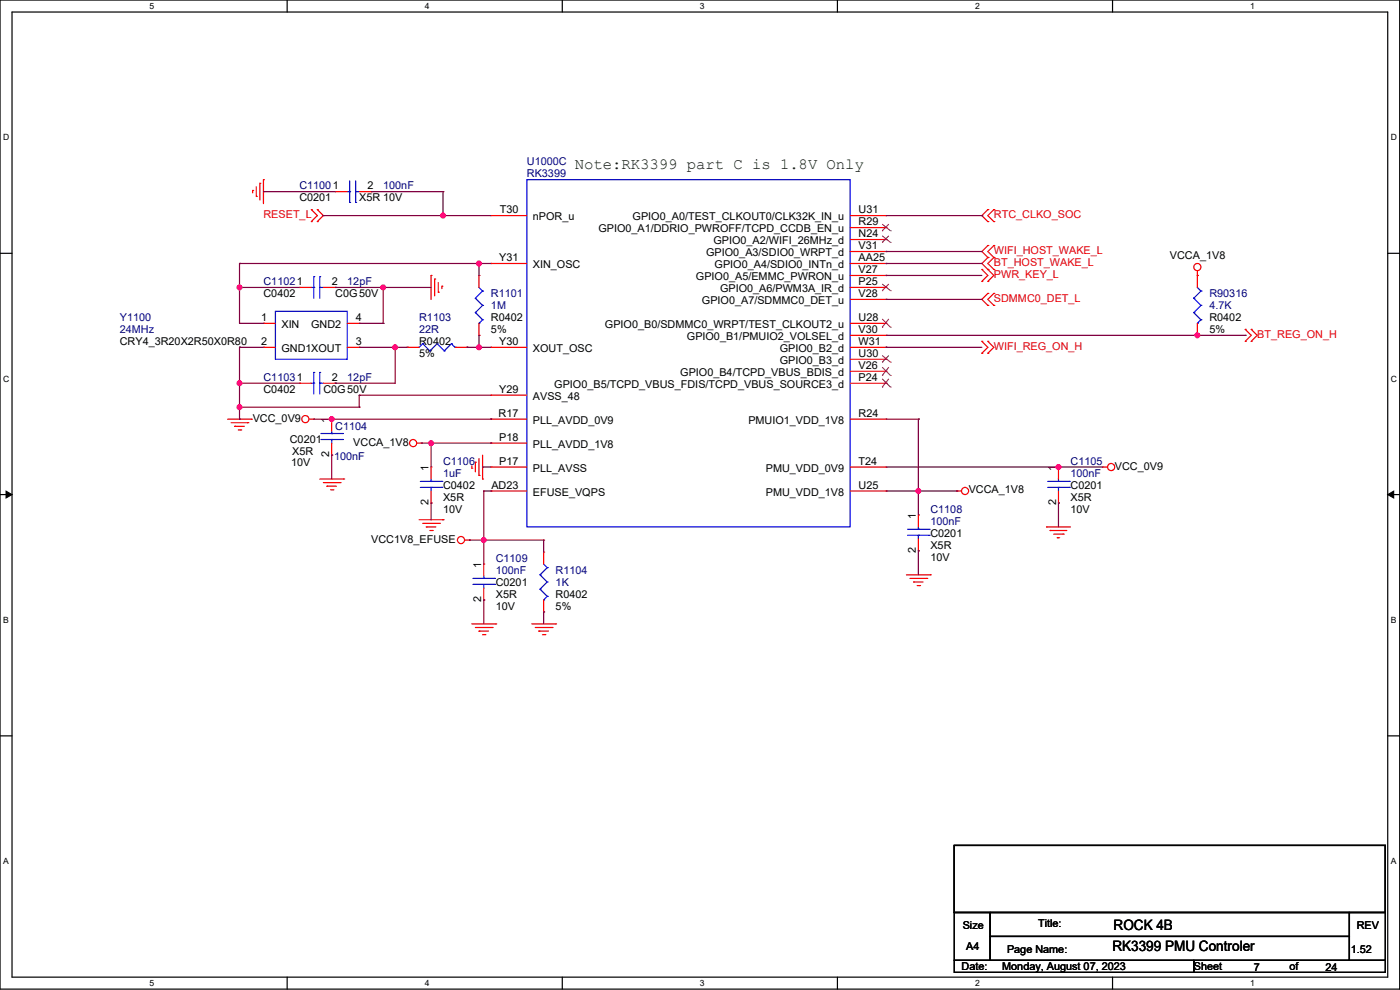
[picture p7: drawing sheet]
<svg xmlns="http://www.w3.org/2000/svg" width="297mm" height="210mm" viewBox="0 0 297 210" stroke-linecap="round" stroke-linejoin="round" font-family="sans-serif">
<path d="M0 0h296.9v209.8h-296.9zM2.6 2.6h291.8v204.7h-291.8z" fill="none" stroke="#000" stroke-width=".25"/>
<g fill="#fff">
<path d="M31.7 .3h1v2h-1z"/>
<path d="M31.7 207.5h1v2.1h-1z"/>
</g>
<path d="M60.9 0v2.6M60.9 207.3v2.5" fill="none" stroke="#000" stroke-width=".25"/>
<g fill="#fff">
<path d="M90.1 .3h1v2h-1z"/>
<path d="M90.1 207.5h1v2.1h-1z"/>
</g>
<path d="M119.3 0v2.6M119.3 207.3v2.5" fill="none" stroke="#000" stroke-width=".25"/>
<g fill="#fff">
<path d="M148.5 .3h1v2h-1z"/>
<path d="M148.5 207.5h1v2.1h-1z"/>
</g>
<path d="M177.7 0v2.6M177.7 207.3v2.5" fill="none" stroke="#000" stroke-width=".25"/>
<g fill="#fff">
<path d="M206.8 .3h1v2h-1z"/>
<path d="M206.8 207.5h1v2.1h-1z"/>
</g>
<path d="M236 0v2.6M236 207.3v2.5" fill="none" stroke="#000" stroke-width=".25"/>
<g fill="#fff">
<path d="M265.2 .3h1v2h-1z"/>
<path d="M265.2 207.5h1v2.1h-1z"/>
<path d="M.6 28.1h1.4v2.1h-1.4z"/>
<path d="M295 28.1h1.3v2.1h-1.3z"/>
<path d="M.6 79.3h1.4v2.1h-1.4z"/>
<path d="M295 79.3h1.3v2.1h-1.3z"/>
</g>
<path d="M0 53.7h2.6M294.4 53.7h2.5" fill="none" stroke="#000" stroke-width=".25"/>
<g fill="#fff">
<path d="M.6 130.5h1.3v2h-1.3z"/>
<path d="M295 130.5h1.2v2h-1.2z"/>
</g>
<path d="M0 104.9h2.6M294.4 104.9h2.5" fill="none" stroke="#000" stroke-width=".25"/>
<path d="M1.3 104.2l1.3 .7-1.3 .7zM294.4 104.9l1.3-.7v1.4z" fill="#000" stroke="#000" stroke-width=".21"/>
<g fill="#fff">
<path d="M.6 181.7h1.3v2h-1.3z"/>
<path d="M295 181.7h1.2v2h-1.2z"/>
</g>
<path d="M0 156.1h2.6M294.4 156.1h2.5M202.4 179.3h91.5v14.3h-91.5zM202.4 193.6h7.7v10.1h-7.7zM210.1 193.6h76.2v5h-76.2zM210.1 198.6h76.2v5.1h-76.2zM286.3 193.6h7.6v10.1h-7.6zM202.4 203.7h50.8v2.6h-50.8zM253.2 203.7h40.7v2.6h-40.7z" fill="none" stroke="#000" stroke-width=".25"/>
<g fill="none" stroke="#f00" stroke-width=".25">
<path d="M54.4 39.6v2.1M55.1 38.9h.1M55.1 38.9v3.5M55.9 38.1h.1M55.9 38.1v5.1M53.6 40.4h.1M53.6 40.4v.5M54.4 41.7h.1M71.1 40.7h.1M71.1 40.7h2.6M76.2 40.7h2.6M78.8 40.7h.1"/>
<path d="M91.5 58.4h.1M91.5 58.4v5.1M92.2 59.2h.1M92.2 59.2v3.6M93 60v2M101.6 58.4h.1M101.6 58.4v2.6M104.2 55.9h.1M104.2 45.7h.1M104.2 55.9h7.6M104.2 45.7h7.6M180.4 55.9h7.6"/>
<path d="M180.4 45.7h7.6M180.4 48.3h7.6M180.4 50.8h7.6M180.4 53.4h7.6M180.4 58.4h7.6M188 45.7h.1M188 48.3h.1M188 50.8h.1M188 55.9h.1M188 53.4h.1M188 58.4h.1M254 58.4h.1"/>
<path d="M254 57.4v3.6M55.9 68.6h.1M55.9 73.7h.1M55.9 73.7h2.5M55.9 68.6h2.5M63.5 61h.1M63.5 61h2.6M68.6 61h2.5M71.1 61h.1M73.7 73.7h2.5M73.7 68.6h2.5M76.2 73.7h.1"/>
<path d="M76.2 68.6h.1M86.4 73.7h.1M86.4 73.7h2.5M93 62h.1M93.7 60.7h.1M93.7 60.7v.5M96.5 73.7h2.6M99.1 73.7h.1M101.6 71.1h.1M101.6 68.6v2.5M104.2 73.7h.1M104.2 73.7h7.6"/>
<path d="M180.4 61h7.6M180.4 73.7h7.6M180.4 78.8h7.6M180.4 76.2h7.6M180.4 71.1h7.6M180.4 68.6h7.6M180.4 63.5h7.6M188 78.8h.1M188 76.2h.1M188 73.7h.1M188 71.1h.1M188 68.6h.1"/>
<path d="M188 63.5h.1M188 61h.1M254 71.1h.1M254 68.6v2.5M48.3 88.9h5.1M49 89.7h3.6M49.8 90.4h.1M49.8 90.4h2M50.6 91.2h.5M51.1 91.2h.1M52.6 89.7h.1M53.4 88.9h.1"/>
<path d="M63.5 81.3h.1M63.5 81.3h2.6M65.5 88.9h1.1M66.6 88.9h.1M68.6 81.3h2.5M70.4 88.9h.1M70.4 96.5h.1M70.4 88.9v2.6M70.4 94v2.5M71.1 81.3h.1M88.4 94h1M89.4 94h.1"/>
<path d="M91.5 99.1h.1M91.5 99.1v2.5M100.1 99.3h.1M100.1 98.8v.5M100.8 98.1h.1M100.8 98.1v2M101.6 97.3v3.6M102.4 96.5v5.1M104.2 99.1h.1M104.2 88.9h.1M104.2 94h.1M104.2 83.8h.1"/>
<path d="M104.2 94h7.6M104.2 88.9h7.6M104.2 99.1h7.6M104.2 83.8h7.6M180.4 88.9h7.6M180.4 99.1h7.6M180.4 81.3h7.6M188 81.3h.1M188 88.9h.1M188 99.1h.1M224.5 99.1h.1M224.5 99.1v2.5"/>
<path d="M233.9 99.1h.1M233.9 99.1h1.1M67.8 101.6h5.1M68.6 102.4h3.5M69.4 103.1h.1M69.4 103.1h2M70.1 103.9h.5M70.6 103.9h.1M72.1 102.4h.1M72.9 101.6h.1M88.9 110.2h5.1M89.7 111h3.5"/>
<path d="M90.4 111.8h.1M90.4 111.8h2.1M91.2 112.5h.5M91.5 106.7h.1M91.5 104.2v2.5M91.7 112.5h.1M93.2 111h.1M94 110.2h.1M98.6 114.6h1M99.6 114.6h.1M101.6 100.9h.1M102.4 101.6h.1"/>
<path d="M102.6 119.6h.1M102.6 119.6v2.6M104.2 104.2h.1M104.2 104.2h7.6M115.3 117.1h.1M115.3 117.1v2.5M180.4 104.2h7.6M188 104.2h.1M194.8 109.2h.1M194.8 116.9h.1M194.8 109.2v2.6M194.8 114.3v2.6"/>
<path d="M203 104.2h.1M203 104.2h1M222 111.8h.1M222 111.8h5.1M222.8 112.5h.1M222.8 112.5h3.5M223.5 113.3h2.1M224.3 114.1h.1M224.3 114.1h.5M224.5 106.7h.1M224.5 104.2v2.5M225.6 113.3h.1"/>
<path d="M100.1 132.3h5.1M100.8 133.1h3.6M101.6 133.9h.1M101.6 133.9h2M102.4 134.6h.5M102.6 127.3h.1M102.6 124.7v2.6M102.9 134.6h.1M104.4 133.1h.1M105.2 132.3h.1M112.8 132.3h5.1M113.5 133.1h3.6"/>
<path d="M114.3 133.9h.1M114.3 133.9h2M115.1 134.6h.5M115.3 129.8h.1M115.3 127.3v2.5M115.6 134.6h.1M117.1 133.1h.1M117.9 132.3h.1M192.3 121.9h5.1M193.1 122.7h3.5M193.8 123.5h.1M193.8 123.5h2"/>
<path d="M194.6 124.2h.5M195.1 124.2h.1M196.6 122.7h.1M197.4 121.9h.1"/>
<circle cx="254" cy="56.6" r=".76"/>
<circle cx="64.8" cy="88.9" r=".76"/>
<circle cx="87.6" cy="94" r=".76"/>
<circle cx="235.7" cy="99.1" r=".76"/>
<circle cx="97.8" cy="114.6" r=".76"/>
<circle cx="204.7" cy="104.1" r=".76"/>
</g>
<g fill="none" stroke="#d50000" stroke-width=".25">
<path d="M66.1 44.5h.1M66.1 47h.1M66.1 44.5l1.2 1.2-1.2 1.3M67.3 47h.1M67.3 44.5h.1M67.3 44.5l1.3 1.2-1.3 1.3M208.3 59.7h.1M208.3 57.2h.1M208.3 57.2l1.3 1.2-1.3 1.3M209.6 47h.1M209.6 44.5h.1M209.6 52.1h.1"/>
<path d="M209.6 54.6h.1M209.6 57.2h.1M209.6 59.7h.1M209.6 44.5l-1.3 1.2 1.3 1.3M209.6 52.1l-1.3 1.3 1.3 1.2M209.6 54.6l-1.3 1.3 2.5 2.5-1.2 1.3M210.8 44.5h.1M210.8 47h.1M210.8 54.6h.1M210.8 52.1h.1M210.8 57.2h.1M210.8 44.5l-1.2 1.2 1.2 1.3"/>
<path d="M210.8 52.1l-1.2 1.3 1.2 1.2M210.8 54.6l-1.2 1.3 1.2 1.3M208.3 74.9h.1M208.3 72.4h.1M208.3 72.4l1.3 1.3-1.3 1.2M209.6 64.8h.1M209.6 62.2h.1M209.6 74.9h.1M209.6 72.4h.1M209.6 62.2l-1.3 1.3 1.3 1.3M209.6 72.4l1.2 1.3-1.2 1.2M210.8 62.2h.1"/>
<path d="M210.8 64.8h.1M210.8 62.2l-1.2 1.3 1.2 1.3M264.2 72.4h.1M264.2 69.9h.1M264.2 69.9l1.2 1.2-1.2 1.3M265.4 72.4h.1M265.4 69.9h.1M265.4 69.9l1.3 1.2-1.3 1.3"/>
</g>
<g fill="none" stroke="#00f" stroke-width=".25">
<path d="M74.2 38.4v4.5M75.4 38.4v4.5M111.8 38.1h68.6v73.7h-68.6zM66.6 58.7h.1M66.6 58.7v4.6M67.8 58.7h.1M67.8 58.7v4.6M73.7 40.7h.5M74.2 40.7h.1M74.2 42.9h.1M75.4 42.9h.1M75.4 40.7h.1"/>
<path d="M75.4 40.7h.8M58.4 66.1h15.3v10.1h-15.3zM66.1 61h.5M66.6 61h.1M66.6 79h.1M66.6 79v4.6M67.8 61h.1M67.8 79h.1M67.8 61h.8M67.8 79v4.6M89.7 72.9h.1M89.7 72.9l-.8 .8"/>
<path d="M89.7 72.9l1.5 1.5M91.2 74.4h.1M92.7 72.9h.1M92.7 72.9l-1.5 1.5M92.7 72.9l1.5 1.5M94.2 74.4h.1M95.8 72.9h.1M95.8 72.9l-1.6 1.5M95.8 72.9l.7 .8M96.5 73.7h.1M100.8 63.3h.1M100.8 66.3h.1"/>
<path d="M100.8 63.3l1.6 1.5M100.8 66.3l1.6 1.5M101.6 68.6h.1M101.6 61l.8 .7M102.4 61.7h.1M102.4 64.8h.1M102.4 67.8h.1M102.4 61.7l-1.6 1.6M102.4 64.8l-1.6 1.5M102.4 67.8l-.8 .8M253.2 63.3h.1M253.2 66.3h.1"/>
<path d="M253.2 63.3l1.6 1.5M253.2 66.3l1.6 1.5M254 68.6h.1M254 61l.8 .7M254.8 61.7h.1M254.8 64.8h.1M254.8 67.8h.1M254.8 61.7l-1.6 1.6M254.8 64.8l-1.6 1.5M254.8 67.8l-.8 .8M66.1 81.3h.5M66.6 81.3h.1"/>
<path d="M67.8 81.3h.1M67.8 81.3h.8M68.1 93.2h4.6M68.1 92h4.6M70.4 92h.1M70.4 93.2h.1M70.4 91.5v.5M70.4 93.2v.8M72.7 93.2h.1M72.7 92h.1M89.2 103.4h4.5M89.2 102.1h4.5"/>
<path d="M91.5 102.1h.1M91.5 103.4h.1M91.5 101.6v.5M91.5 103.4v.8M93.7 103.4h.1M93.7 102.1h.1M115.3 119.6l.8 .8M192.5 113.6h4.6M192.5 112.3h4.6M194.8 112.3h.1M194.8 113.6h.1M194.8 111.8v.5"/>
<path d="M194.8 113.6v.7M197.1 113.6h.1M197.1 112.3h.1M222.3 103.4h4.5M222.3 102.1h4.5M224.5 102.1h.1M224.5 103.4h.1M224.5 101.6v.5M224.5 103.4v.8M226.8 103.4h.1M226.8 102.1h.1M100.3 124h4.6"/>
<path d="M100.3 122.7h4.6M102.6 122.7h.1M102.6 124h.1M102.6 122.2v.5M102.6 124v.7M104.9 124h.1M104.9 122.7h.1M114.6 121.9h.1M114.6 125h.1M114.6 121.9l1.5 1.6M114.6 125l1.5 1.5M115.3 127.3h.1"/>
<path d="M116.1 120.4h.1M116.1 123.5h.1M116.1 126.5h.1M116.1 120.4l-1.5 1.5M116.1 123.5l-1.5 1.5M116.1 126.5l-.8 .8"/>
</g>
<g fill="none" stroke="#804000" stroke-width=".21">
<path d="M187.1 49h.1M187.1 51.4h.1M187.1 47.5l1.8 1.5M187.1 50l1.8 1.4M188.6 47.5l-1.5 1.5M188.6 50l-1.5 1.4M188.9 49h.1M188.9 51.4h.1M187.1 79.7h.1M187.1 76.8h.1M187.1 69.4h.1M187.1 61.7h.1"/>
<path d="M187.1 77.9l1.8 1.8M187.1 75.4l1.8 1.4M187.1 67.7l1.8 1.7M187.1 60.2l1.8 1.5M188.6 77.9l-1.5 1.8M188.6 75.4l-1.5 1.4M188.6 67.7l-1.5 1.7M188.6 60.2l-1.5 1.5M188.9 79.7h.1M188.9 76.8h.1M188.9 69.4h.1M188.9 61.7h.1"/>
<path d="M187.1 82.1h.1M187.1 80.4l1.8 1.7M188.6 80.4l-1.5 1.7M188.9 82.1h.1"/>
</g>
<g fill="none" stroke="#800040" stroke-width=".25">
<path d="M50.8 55.9h.1M50.8 55.9h53.4M50.8 55.9v12.7M55.9 40.7h.1M55.9 40.7h15.2M68.6 45.7h.1M68.6 45.7h35.6M78.8 40.7h.1M78.8 40.7h15.2M94 40.7h.1M94 45.7h.1M94 40.7v5"/>
<path d="M101.6 55.9h.1M101.6 55.9v2.5M188 53.4h.1M188 55.9h.1M188 58.4h.1M188 45.7h20.3M188 55.9h20.3M188 53.4h20.3M188 58.4h20.3M208.3 45.7h.1M50.8 73.7h.1M50.8 61h.1"/>
<path d="M50.8 68.6h.1M50.8 73.7h5.1M50.8 73.7v15.2M50.8 61h12.7M50.8 68.6h5.1M71.1 61h.1M71.1 61h20.4M76.2 73.7h10.2M76.2 68.6h5.1M81.3 61h.1M81.3 68.6h.1M81.3 61v7.6"/>
<path d="M83.8 73.7h.1M83.8 73.7v7.6h-12.7M99.1 73.7h.1M99.1 73.7h5.1M101.6 71.1h.1M101.6 73.7h.1M101.6 71.1v2.6M188 63.5h.1M188 73.7h.1M188 73.7h20.3M188 63.5h20.3M188 71.1h76.2"/>
<path d="M254 71.1h.1M264.2 71.1h.1M50.8 81.3h.1M50.8 86.4h.1M50.8 88.9h.1M50.8 81.3h12.7M50.8 86.4h25.4M66.6 88.9h37.6M70.4 88.9h.1M70.4 96.5h.1M70.4 96.5v5.1M71.1 81.3h.1"/>
<path d="M76.2 83.8h.1M76.2 86.4h.1M76.2 83.8h28M76.2 83.8v2.6M89.4 94h14.8M91.5 94h.1M91.5 94v5.1M102.4 99.1h.1M102.4 99.1h1.8M104.2 94h.1M104.2 88.9h.1M188 99.1h45.9"/>
<path d="M188 88.9h6.8M194.8 88.9h.1M194.8 88.9v20.3M224.5 99.1h.1M91.5 106.7h.1M91.5 106.7v3.5M99.6 114.6h.1M99.6 114.6h15.7M102.6 114.6h.1M102.6 104.2h.1M102.6 104.2h1.6M102.6 104.2v15.4"/>
<path d="M104.2 104.2h.1M115.3 114.6h.1M115.3 114.6v2.5M188 104.2h15M194.8 104.2h.1M194.8 116.9h.1M194.8 116.9v5M203 104.2h.1M224.5 106.7h.1M224.5 106.7v5.1M102.6 127.3h.1M102.6 127.3v5"/>
<path d="M115.3 129.8h.1M115.3 129.8v2.5"/>
</g>
<g fill="#f0f" stroke="#f0f" stroke-width=".25">
<circle cx="101.6" cy="73.7" r=".5"/>
<circle cx="94" cy="45.7" r=".5"/>
<circle cx="83.8" cy="73.7" r=".5"/>
<circle cx="101.6" cy="55.9" r=".5"/>
<circle cx="50.8" cy="81.3" r=".5"/>
<circle cx="50.8" cy="61" r=".5"/>
<circle cx="81.3" cy="61" r=".5"/>
<circle cx="91.4" cy="94" r=".5"/>
<circle cx="254" cy="71.1" r=".5"/>
<circle cx="50.8" cy="86.4" r=".5"/>
<circle cx="102.6" cy="114.6" r=".5"/>
<circle cx="194.8" cy="104.1" r=".5"/>
<circle cx="70.4" cy="88.9" r=".5"/>
<circle cx="224.5" cy="99.1" r=".5"/>
</g>
<text font-size="3.3" fill="#004000" x="121.9" y="35.8">Note:RK3399 part C is 1.8V Only</text>
<g font-size="3">
<text x="236.2" y="197.3">ROCK 4B</text>
<text x="236" y="201.7">RK3399 PMU Controler</text>
</g>
<g font-size="2.3" fill="#000080">
<text x="111.8" y="35.1">U1000C</text>
<text x="63.5" y="40.2">C11001</text>
<text x="81.3" y="40.2">100nF</text>
<text x="111.8" y="37.6">RK3399</text>
<text x="55.9" y="60.5">C11021</text>
<text x="73.7" y="60.5">12pF</text>
<text x="104.2" y="63">R1101</text>
<text x="104.2" y="65.6">1M</text>
<text x="256.6" y="63">R90316</text>
<text x="256.6" y="65.6">4.7K</text>
<text x="25.4" y="68.1">Y1100</text>
<text x="25.4" y="70.6">24MHz</text>
<text x="88.9" y="68.1">R1103</text>
<text x="88.9" y="70.6">22R</text>
<text x="55.9" y="80.8">C11031</text>
<text x="73.7" y="80.8">12pF</text>
<text x="71.1" y="91.2">C1104</text>
<text x="70.9" y="97.6">100nF</text>
<text x="94" y="98.6">C1106</text>
<text x="94" y="101.1">1uF</text>
<text x="227.1" y="98.6">C1105</text>
<text x="227.1" y="101.1">100nF</text>
<text x="197.4" y="108.7">C1108</text>
<text x="197.4" y="111.3">100nF</text>
<text x="105.2" y="119.2">C1109</text>
<text x="105.2" y="121.7">100nF</text>
<text x="117.9" y="121.7">R1104</text>
<text x="117.9" y="124.2">1K</text>
</g>
<g font-size="2.3">
<text x="78" y="40.1">2</text>
<text x="63.5" y="42.7">C0201</text>
<text x="76.2" y="42.7">X5R 10V</text>
<text x="106" y="45.2">T30</text>
<text x="113" y="46.8">nPOR_u</text>
<text x="134.2" y="46.8">GPIO0_A0/TEST_CLKOUT0/CLK32K_IN_u</text>
<text x="182.1" y="47.8">R29</text>
<text x="182.1" y="45.2">U31</text>
<text x="126.9" y="49.3">GPIO0_A1/DDRIO_PWROFF/TCPD_CCDB_EN_u</text>
<text x="151.4" y="51.8">GPIO0_A2/WIFI_26MHz_d</text>
<text x="182.1" y="50.3">N24</text>
<text x="182.1" y="52.8">V31</text>
<text x="105.9" y="55.4">Y31</text>
<text x="113" y="56.9">XIN_OSC</text>
<text x="147.6" y="59.5">GPIO0_A5/EMMC_PWRON_u</text>
<text x="149.8" y="54.4">GPIO0_A3/SDIO0_WRPT_d</text>
<text x="151.6" y="56.9">GPIO0_A4/SDIO0_INTn_d</text>
<text x="182.1" y="55.4">AA25</text>
<text x="182.1" y="57.9">V27</text>
<text x="248.2" y="54.9">VCCA_1V8</text>
<text x="55.9" y="63">C0402</text>
<text x="70.4" y="60.5">2</text>
<text x="71.1" y="63">C0G50V</text>
<text x="148.9" y="64.5">GPIO0_A7/SDMMC0_DET_u</text>
<text x="152.8" y="62">GPIO0_A6/PWM3A_IR_d</text>
<text x="182.1" y="60.5">P25</text>
<text x="182.1" y="63">V28</text>
<text x="55.4" y="68.1">1</text>
<text x="59.7" y="69.6">XIN</text>
<text x="66" y="69.6">GND2</text>
<text x="75.5" y="68.1">4</text>
<text x="104.2" y="68.1">R0402</text>
<text x="104.2" y="70.6">5%</text>
<text x="128.3" y="69.6">GPIO0_B0/SDMMC0_WRPT/TEST_CLKOUT2_u</text>
<text x="182.1" y="68.1">U28</text>
<text x="182.1" y="70.6">V30</text>
<text x="256.6" y="68.1">R0402</text>
<text x="256.6" y="70.6">5%</text>
<text x="25.4" y="73.2">CRY4_3R20X2R50X0R80</text>
<text x="55.4" y="73.2">2</text>
<text x="59.7" y="74.7">GND1XOUT</text>
<text x="75.5" y="73.2">3</text>
<text x="88.9" y="73.2">R0402</text>
<text x="88.9" y="75.7">5%</text>
<text x="105.9" y="73.2">Y30</text>
<text x="113" y="74.7">XOUT_OSC</text>
<text x="145.7" y="72.2">GPIO0_B1/PMUIO2_VOLSEL_d</text>
<text x="165.4" y="77.2">GPIO0_B3_d</text>
<text x="165.4" y="74.7">GPIO0_B2_d</text>
<text x="182.1" y="75.7">U30</text>
<text x="182.1" y="73.2">W31</text>
<text x="55.9" y="83.3">C0402</text>
<text x="68.6" y="83.3">C0G50V</text>
<text x="70.4" y="80.8">2</text>
<text x="105.9" y="83.3">Y29</text>
<text x="117.6" y="82.3">GPIO0_B5/TCPD_VBUS_FDIS/TCPD_VBUS_SOURCE3_d</text>
<text x="144.3" y="79.8">GPIO0_B4/TCPD_VBUS_BDIS_d</text>
<text x="182.1" y="78.2">V26</text>
<text x="182.1" y="80.8">P24</text>
<text x="53.6" y="89.4">VCC_0V9</text>
<text x="69.9" y="89.7" transform="rotate(-90 69.9 89.7)">1</text>
<text x="105.8" y="88.4">R17</text>
<text x="113" y="89.9">PLL_AVDD_0V9</text>
<text x="113" y="84.9">AVSS_48</text>
<text x="158.8" y="89.9">PMUIO1_VDD_1V8</text>
<text x="182.1" y="88.4">R24</text>
<text x="61.5" y="94">C0201</text>
<text x="74.9" y="94.5">VCCA_1V8</text>
<text x="105.9" y="93.5">P18</text>
<text x="113" y="95">PLL_AVDD_1V8</text>
<text x="61.7" y="98.8">10V</text>
<text x="62" y="96.6">X5R</text>
<text x="69.9" y="97" transform="rotate(-90 69.9 97)">2</text>
<text x="90.9" y="99.8" transform="rotate(-90 90.9 99.8)">1</text>
<text x="105.9" y="98.6">P17</text>
<text x="113" y="100.1">PLL_AVSS</text>
<text x="162.5" y="100.1">PMU_VDD_0V9</text>
<text x="182.1" y="98.6">T24</text>
<text x="224" y="99.8" transform="rotate(-90 224 99.8)">1</text>
<text x="236.5" y="99.6">VCC_0V9</text>
<text x="90.9" y="107.2" transform="rotate(-90 90.9 107.2)">2</text>
<text x="94" y="103.7">C0402</text>
<text x="94" y="106.2">X5R</text>
<text x="104.2" y="103.6">AD23</text>
<text x="113" y="105.2">EFUSE_VQPS</text>
<text x="162.5" y="105.2">PMU_VDD_1V8</text>
<text x="182.1" y="103.6">U25</text>
<text x="205.5" y="104.7">VCCA_1V8</text>
<text x="224" y="107.2" transform="rotate(-90 224 107.2)">2</text>
<text x="227.1" y="103.7">C0201</text>
<text x="227.1" y="106.2">X5R</text>
<text x="94" y="108.7">10V</text>
<text x="194.3" y="110" transform="rotate(-90 194.3 110)">1</text>
<text x="197.4" y="113.8">C0201</text>
<text x="227.1" y="108.7">10V</text>
<text x="78.8" y="115.1">VCC1V8_EFUSE</text>
<text x="194.3" y="117.4" transform="rotate(-90 194.3 117.4)">2</text>
<text x="197.4" y="116.4">X5R</text>
<text x="197.4" y="118.9">10V</text>
<text x="102.1" y="120.4" transform="rotate(-90 102.1 120.4)">1</text>
<text x="105.2" y="124.2">C0201</text>
<text x="102.1" y="127.8" transform="rotate(-90 102.1 127.8)">2</text>
<text x="105.2" y="126.8">X5R</text>
<text x="105.2" y="129.3">10V</text>
<text x="117.9" y="126.8">R0402</text>
<text x="117.9" y="129.3">5%</text>
<text x="204.2" y="197.1">Size</text>
<text x="220.2" y="196.6">Title:</text>
<text x="287.8" y="197.1">REV</text>
<text x="205" y="201.5">A4</text>
<text x="213.6" y="202.2">Page Name:</text>
<text x="286.5" y="202.2">1.52</text>
<text x="204" y="205.8">Date:</text>
<text x="212.6" y="205.8">Monday, August 07, 2023</text>
<text x="253.3" y="205.8">Sheet</text>
<text x="266" y="206">7</text>
<text x="273.6" y="205.8">of</text>
<text x="281.2" y="206">24</text>
</g>
<g font-size="2.3" fill="#d50000">
<text x="55.9" y="46.3">RESET_L</text>
<text x="210.8" y="46.3">RTC_CLKO_SOC</text>
<text x="210.8" y="53.9">WIFI_HOST_WAKE_L</text>
<text x="210.8" y="56.4">BT_HOST_WAKE_L</text>
<text x="210.8" y="59">PWR_KEY_L</text>
<text x="210.8" y="64">SDMMC0_DET_L</text>
<text x="266.7" y="71.7">BT_REG_ON_H</text>
<text x="210.8" y="74.2">WIFI_REG_ON_H</text>
</g>
<g font-size="1.8">
<text x="31.7" y="1.9">5</text>
<text x="90.1" y="1.9">4</text>
<text x="148.5" y="1.9">3</text>
<text x="206.8" y="1.9">2</text>
<text x="265.2" y="1.9">1</text>
<text x=".6" y="29.8">D</text>
<text x="295" y="29.8">D</text>
<text x=".6" y="81">C</text>
<text x="295" y="81">C</text>
<text x=".6" y="132.1">B</text>
<text x="295" y="132.1">B</text>
<text x=".6" y="183.3">A</text>
<text x="295" y="183.3">A</text>
<text x="31.7" y="209.2">5</text>
<text x="90.1" y="209.2">4</text>
<text x="148.5" y="209.2">3</text>
<text x="206.8" y="209.2">2</text>
<text x="265.2" y="209.2">1</text>
</g>
</svg>
